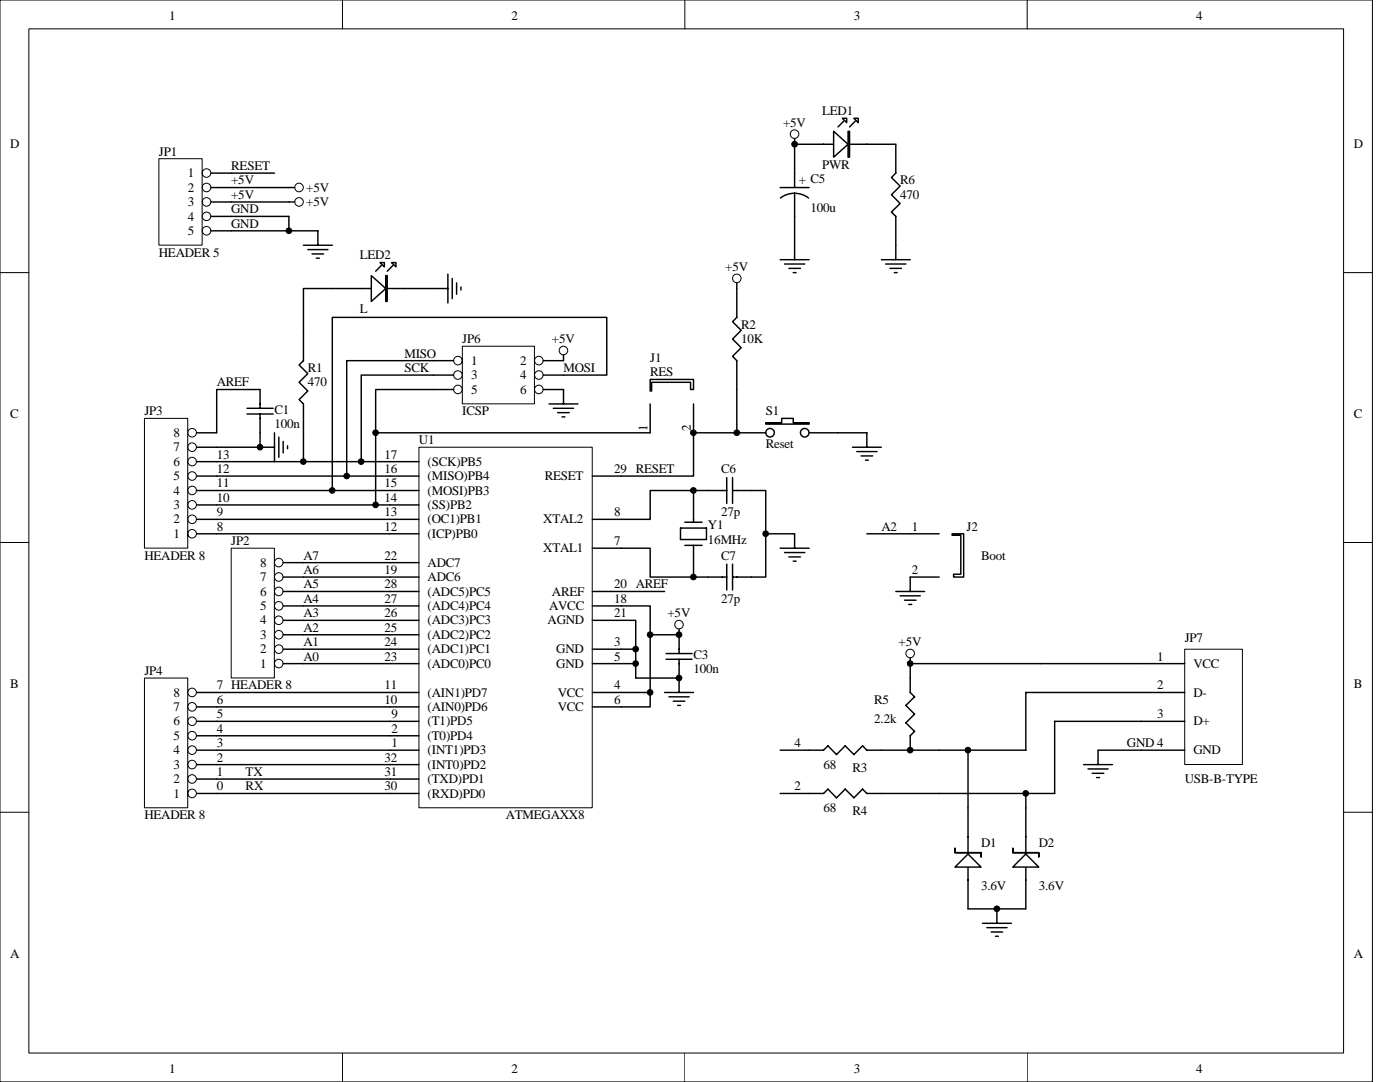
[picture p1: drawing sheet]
<svg xmlns="http://www.w3.org/2000/svg" width="279mm" height="216mm" viewBox="0 0 279 216" stroke-linecap="round" stroke-linejoin="round" font-family="sans-serif">
<g fill="none" stroke="#000" stroke-width=".2">
<path d="M0 0h273.9v215.9h-273.9zM5.8 5.8h262.3v204.3h-262.3zM68.3 0v5.8M136.7 0v5.8M205 0v5.8M0 54.4h5.8M268.2 54.4h5.7M0 108.2h5.8M268.2 108.2h5.7M0 162.1h5.8M268.2 162.1h5.7M68.3 210.1v5.8"/>
<path d="M136.7 210.1v5.8M205 210.1v5.8"/>
</g>
<g fill="none" stroke="#000" stroke-width=".29">
<path d="M138.4 97.9v6.3M145 97.9h-15.2v5.7h-5.8M145 95.3v5.2M146.2 97.9h6.6v17.2h-6.6M146.2 95.3v5.2M124 109.4h5.8v5.7h15.2M124 118h8.6M135.8 105.4h5.2v2.3h-5.2zM136.7 104.2h3.4M136.7 108.8h3.4M138.4 108.8v6.3M145 112.6v5.1"/>
<path d="M146.2 112.6v5.1M152.8 106.5h5.8v2.9M155.7 109.4h5.8M156.6 110.3h4M157.4 111.1h2.3M158.3 112h.6M124 123.8h2.9v11.5h8.6M124 120.9h5.8v5.8h5.7v3.7M132.6 138.2h5.8M132.9 131.6h5.2M132.9 130.4h5.2M133.5 139h4"/>
<path d="M134.4 139.9h2.3M135.5 131.6v6.6M135.2 140.8h.6"/>
</g>
<path d="M28.9 83.5h8.6v25.9h-8.6z" fill="#fff"/>
<g fill="none" stroke="#000" stroke-width=".2">
<path d="M28.8 83.5h8.7v25.9h-8.7z"/>
<circle cx="38.3" cy="86.3" r=".86"/>
<circle cx="38.3" cy="89.2" r=".86"/>
<circle cx="38.3" cy="92.1" r=".86"/>
<circle cx="38.3" cy="97.9" r=".86"/>
<circle cx="38.3" cy="95" r=".86"/>
<circle cx="38.3" cy="103.6" r=".86"/>
<circle cx="38.3" cy="106.5" r=".86"/>
<circle cx="38.3" cy="100.7" r=".86"/>
</g>
<path d="M39.2 97.9h38.7M39.2 95h38.7M39.2 92.1h38.7M39.2 89.2h4M39.2 86.4h4M39.2 106.5h38.7M39.2 103.6h38.7M39.2 100.8h38.7" fill="none" stroke="#000" stroke-width=".29"/>
<path d="M28.9 135.3h8.6v25.9h-8.6z" fill="#fff"/>
<g fill="none" stroke="#000" stroke-width=".2">
<path d="M28.8 135.3h8.7v25.9h-8.7z"/>
<circle cx="38.3" cy="138.2" r=".86"/>
<circle cx="38.3" cy="149.7" r=".86"/>
<circle cx="38.3" cy="152.6" r=".86"/>
<circle cx="38.3" cy="155.4" r=".86"/>
<circle cx="38.3" cy="158.3" r=".86"/>
<circle cx="38.3" cy="141" r=".86"/>
<circle cx="38.3" cy="146.8" r=".86"/>
<circle cx="38.3" cy="143.9" r=".86"/>
</g>
<g fill="none" stroke="#000" stroke-width=".29">
<path d="M60.6 115.1h17.3M60.6 118h17.3M39.2 138.2h38.7M60.6 120.9h17.3M60.6 123.8h17.3M60.6 126.7h17.3M60.6 129.5h17.3M39.2 158.3h38.7M39.2 155.4h38.7M39.2 152.6h38.7M39.2 149.7h38.7M39.2 146.8h38.7"/>
<path d="M39.2 143.9h38.7M39.2 141.1h38.7"/>
</g>
<path d="M92.3 69.1h14.4v11.5h-14.4z" fill="#fff"/>
<g fill="none" stroke="#000" stroke-width=".2">
<path d="M92.3 69.1h14.4v11.5h-14.4z"/>
<circle cx="91.4" cy="74.8" r=".86"/>
<circle cx="91.4" cy="72" r=".86"/>
<circle cx="91.4" cy="77.7" r=".86"/>
<circle cx="107.5" cy="74.8" r=".86"/>
<circle cx="107.5" cy="72" r=".86"/>
<circle cx="107.5" cy="77.7" r=".86"/>
<circle cx="112.4" cy="69.9" r=".86"/>
</g>
<g fill="none" stroke="#000" stroke-width=".29">
<path d="M51.9 77.7v3.8M60.6 66.2v5.8l-.9 .8 1.7 1.7-1.7 1.8 1.7 1.7-1.7 1.7 .9 .9v11.5M86.5 77.7h4M90.5 72h-21.3v23M90.5 74.8h-18.4v17.3M108.4 74.8h12.7v-11.5h-54.8v34.6M108.4 77.7h4.1v2.9M112.5 70.8v1.2h-4.1M43.2 89.2h11.6M49.3 81.5h5.2M49.3 82.6h5.2M51.9 82.6v6.6"/>
<path d="M54.8 86.4v5.7M55.6 87.2v4M56.5 88.1v2.3M57.4 88.9v.6M109.6 80.6h5.7M110.4 81.5h4.1M111.3 82.3h2.3M112.2 83.2h.5M147 86.4h5.8M161.5 86.4h5.7"/>
</g>
<path d="M152.8 84.3h3.2v-.8h2.3v.8h3.2v.3h-8.7z" fill-rule="evenodd" fill="#fff" stroke="#000" stroke-width=".29"/>
<g fill="none" stroke="#000" stroke-width=".29">
<path d="M46.1 34.5h8.7M46.1 37.4h11.6M155.7 37.4h5.8M158.6 38.6l1.4 .2 1.4 .7M158.6 38.6l-1.5 .2-1.4 .7M158.6 27.6v1.2h20.2v5.7l-.9 .9 1.7 1.7-1.7 1.8 1.7 1.7-1.7 1.7 .9 .9v8.6M158.6 31.7v5.7M158.6 38.6v7.5M168.4 24.2l-1.2 1.1M170.7 24.2l-1.2 1.1M46.1 40.3h12.7M46.1 43.2h11.6v2.9"/>
<path d="M46.1 46.1h17.3v2.8M60.6 48.9h5.7M61.4 49.8h4M62.3 50.7h2.3M63.1 51.5h.6M66.3 57.6h-5.7v8.6M86.5 57.6h2.9M89.4 54.7v5.8M90.3 55.6v4M91.1 56.4v2.3M92 57.3v.6M147 56.4v6.9l-.8 .9 1.7 1.7-1.7 1.7 1.7 1.8-1.7 1.7 .8 .9v5.7"/>
<path d="M155.7 51.8h5.8M156.6 52.7h4M157.4 53.6h2.3M158.3 54.4h.6M158.6 48.9v2.9M175.9 51.8h5.8M176.7 52.7h4.1M177.6 53.6h2.3M178.5 54.4h.5M51.9 77.7h-8.7v8.7M167.2 86.4h5.8v2.8M170.1 89.2h5.8"/>
<path d="M171 90.1h4M171.9 91h2.3M172.7 91.8h.6M135.5 125.5v1.2"/>
<circle cx="153.7" cy="86.3" r=".86"/>
<circle cx="160.6" cy="86.3" r=".86"/>
</g>
<g fill="none" stroke="#000" stroke-width=".2">
<circle cx="158.6" cy="26.8" r=".86"/>
<circle cx="59.7" cy="40.3" r=".86"/>
<circle cx="147" cy="55.5" r=".85"/>
<circle cx="135.5" cy="124.6" r=".85"/>
</g>
<g fill="#fff" stroke="#000" stroke-width=".29">
<path d="M166.4 26.2l2.8 2.6-2.8 2.6z"/>
<path d="M170.4 23.6h.9v.9z"/>
<path d="M168.1 23.6h.9v.9z"/>
<path d="M169.2 26.2h.3v5.2h-.3z" fill-rule="evenodd"/>
</g>
<path d="M66.3 57.6h20.2M76.1 53l-1.1 1.1M78.4 53l-1.1 1.1" fill="none" stroke="#000" stroke-width=".29"/>
<g fill="#fff" stroke="#000" stroke-width=".29">
<path d="M74.1 55l2.9 2.6-2.9 2.6z"/>
<path d="M78.1 52.4h.9v.9z"/>
<path d="M75.8 52.4h.9v.9z"/>
<path d="M77 55h.3v5.2h-.3z" fill-rule="evenodd"/>
</g>
<path d="M83.6 89.3h34.6v71.9h-34.6z" fill="#fff"/>
<path d="M83.6 89.2h34.6v72h-34.6z" fill="none" stroke="#000" stroke-width=".2"/>
<g fill="none" stroke="#000" stroke-width=".29">
<path d="M77.9 95h5.7M77.9 97.9h5.7M77.9 92.1h5.7M118.2 95h5.8M77.9 103.6h5.7M77.9 106.5h5.7M77.9 100.8h5.7M77.9 118h5.7M77.9 115.1h5.7M77.9 112.3h5.7M118.2 109.4h5.8M118.2 103.6h5.8"/>
<path d="M118.2 118h5.8M77.9 138.2h5.7M77.9 129.5h5.7M77.9 120.9h5.7M77.9 123.8h5.7M77.9 132.4h5.7M77.9 126.7h5.7M118.2 138.2h5.8M118.2 129.5h5.8M118.2 120.9h5.8M118.2 123.8h5.8M118.2 132.4h5.8"/>
<path d="M77.9 158.3h5.7M77.9 155.4h5.7M77.9 152.6h5.7M77.9 149.7h5.7M77.9 146.8h5.7M77.9 143.9h5.7M77.9 141.1h5.7M118.2 141.1h5.8"/>
</g>
<path d="M46.2 109.4h8.6v25.9h-8.6z" fill="#fff"/>
<g fill="none" stroke="#000" stroke-width=".2">
<path d="M46.1 109.4h8.7v25.9h-8.7z"/>
<circle cx="55.6" cy="112.3" r=".86"/>
<circle cx="55.6" cy="118" r=".86"/>
<circle cx="55.6" cy="115.1" r=".86"/>
<circle cx="55.6" cy="126.6" r=".86"/>
<circle cx="55.6" cy="129.5" r=".86"/>
<circle cx="55.6" cy="132.4" r=".86"/>
<circle cx="55.6" cy="123.8" r=".86"/>
<circle cx="55.6" cy="120.9" r=".86"/>
</g>
<g fill="none" stroke="#000" stroke-width=".29">
<path d="M158.6 28.8v2.9M158.6 46.1v2.8M147 77.7v8.7M56.5 118h4.1M56.5 115.1h4.1M56.5 112.3h21.4M56.5 132.4h21.4M56.5 129.5h4.1M56.5 126.7h4.1M56.5 123.8h4.1M56.5 120.9h4.1M124 132.4h2.9"/>
<path d="M124 129.5h2.9M124 138.2h5.8M129.8 126.7v14.4h-5.8"/>
</g>
<path d="M31.7 31.7h8.6v17.2h-8.6z" fill="#fff"/>
<g fill="none" stroke="#000" stroke-width=".2">
<path d="M31.7 31.7h8.6v17.2h-8.6z"/>
<circle cx="41.2" cy="34.5" r=".86"/>
<circle cx="41.2" cy="37.4" r=".86"/>
<circle cx="59.7" cy="37.4" r=".86"/>
<circle cx="41.2" cy="46" r=".86"/>
<circle cx="41.2" cy="43.2" r=".86"/>
<circle cx="41.2" cy="40.3" r=".86"/>
</g>
<path d="M42.1 34.5h4M42.1 37.4h4M57.7 37.4h1.1M42.1 40.3h4M42.1 43.2h4M42.1 46.1h4M193.2 132.4h34.6M227.8 138.2h-23.1v11.5h-28.8M155.7 149.7h5.8M155.7 158.3h5.8M219.1 149.7h8.7M227.8 143.9h-17.3v14.4h-34.6" fill="none" stroke="#000" stroke-width=".29"/>
<path d="M236.5 129.6h11.4v22.9h-11.4z" fill="#fff"/>
<path d="M236.4 129.5h11.5v23h-11.5z" fill="none" stroke="#000" stroke-width=".2"/>
<g fill="none" stroke="#000" stroke-width=".29">
<path d="M86.5 77.7h-11.5v23.1M129.8 80.6v5.8M138.4 80.6v5.8M193.2 132.4h-11.5v5.8l.8 .8-1.7 1.8 1.7 1.7-1.7 1.7 1.7 1.7-.8 .9v2.9M227.8 132.4h8.6M227.8 138.2h8.6M161.5 149.7h2.9l.8-.9 1.7 1.8 1.8-1.8 1.7 1.8 1.7-1.8 .9 .9h2.9M161.5 158.3h2.9l.8-.8 1.7 1.7 1.8-1.7 1.7 1.7 1.7-1.7 .9 .8h2.9M216.3 152.6h5.7M217.1 153.4h4M218 154.3h2.3M218.8 155.2h.6"/>
<path d="M219.1 149.7v2.9M227.8 143.9h8.6M227.8 149.7h8.6"/>
</g>
<path d="M129.8 75.7h8.6v2h-.6v-1.4h-7.8v1.7h-.2z" fill-rule="evenodd" fill="#fff" stroke="#000" stroke-width=".29"/>
<path d="M75 86.4h54.8M138.4 86.4h8.6M181.7 131.3v1.1M193.2 161.2v20.2" fill="none" stroke="#000" stroke-width=".29"/>
<circle cx="181.6" cy="130.4" r=".86" fill="none" stroke="#000" stroke-width=".2"/>
<g fill="#fff" stroke="#000" stroke-width=".29">
<path d="M193.2 170.4l2.6 2.6h-5.2z"/>
<path d="M190.6 169.3v.8h5.2v.9v-.9h-5.2z" fill-rule="evenodd"/>
</g>
<path d="M204.7 161.2v20.2" fill="none" stroke="#000" stroke-width=".29"/>
<g fill="#fff" stroke="#000" stroke-width=".29">
<path d="M204.7 170.4l2.6 2.6h-5.2z"/>
<path d="M202.1 169.3v.8h5.2v.9v-.9h-5.2z" fill-rule="evenodd"/>
</g>
<path d="M138.4 86.4v8.6h-14.4M181.7 106.5h5.7M181.7 115.1h5.7M193.2 149.7v11.5M204.7 158.3v2.9M193.2 181.4h11.5M196.1 184.2h5.7M196.9 185.1h4.1M197.8 186h2.3M198.7 186.8h.5M198.9 181.4v2.8" fill="none" stroke="#000" stroke-width=".29"/>
<g fill="#000" stroke="#000" stroke-width=".2">
<circle cx="158.6" cy="28.8" r=".57"/>
<circle cx="57.7" cy="46" r=".57"/>
<circle cx="51.9" cy="89.2" r=".57"/>
<circle cx="60.5" cy="92.1" r=".57"/>
<circle cx="66.3" cy="97.9" r=".57"/>
<circle cx="69.2" cy="95" r=".57"/>
<circle cx="72.1" cy="92.1" r=".57"/>
<circle cx="75" cy="86.3" r=".57"/>
<circle cx="138.4" cy="86.3" r=".57"/>
<circle cx="138.4" cy="97.9" r=".57"/>
<circle cx="147" cy="86.3" r=".57"/>
<circle cx="75" cy="100.7" r=".57"/>
<circle cx="138.4" cy="115.1" r=".57"/>
<circle cx="152.8" cy="106.5" r=".57"/>
<circle cx="126.9" cy="129.5" r=".57"/>
<circle cx="126.9" cy="132.4" r=".57"/>
<circle cx="129.7" cy="126.6" r=".57"/>
<circle cx="129.7" cy="138.2" r=".57"/>
<circle cx="135.5" cy="126.6" r=".57"/>
<circle cx="135.5" cy="135.3" r=".57"/>
<circle cx="181.6" cy="132.4" r=".57"/>
<circle cx="181.6" cy="149.7" r=".57"/>
<circle cx="193.2" cy="149.7" r=".57"/>
<circle cx="204.7" cy="158.3" r=".57"/>
<circle cx="198.9" cy="181.3" r=".57"/>
</g>
<path d="M190 106.5h2.3v8.6h-2v-.5h1.4v-7.8h-1.7z" fill-rule="evenodd" fill="#fff" stroke="#000" stroke-width=".29"/>
<path d="M173 106.5h8.7M178.8 118h5.7M179.6 118.9h4.1M180.5 119.8h2.3M181.7 115.1v2.9M181.4 120.6h.5" fill="none" stroke="#000" stroke-width=".29"/>
<g font-size="2.6">
<text x="33.7" y="4">1</text>
<text x="102.1" y="4">2</text>
<text x="170.4" y="4">3</text>
<text x="238.7" y="4">4</text>
<text x="164.1" y="23">LED1</text>
<text x="2" y="29.6">D</text>
<text x="156.3" y="25.3">+5V</text>
<text x="270.2" y="29.6">D</text>
<text x="31.7" y="31.1">JP1</text>
<text x="37.5" y="35.4">1</text>
<text x="46.1" y="33.9">RESET</text>
<text x="164.1" y="33.6">PWR</text>
<text x="37.5" y="38.2">2</text>
<text x="37.5" y="41.1">3</text>
<text x="46.1" y="39.7">+5V</text>
<text x="46.1" y="36.8">+5V</text>
<text x="61.1" y="41.1">+5V</text>
<text x="61.1" y="38.2">+5V</text>
<text x="159.4" y="36.8">+ C5</text>
<text x="179.6" y="36.8">R6</text>
<text x="179.6" y="39.7">470</text>
<text x="37.5" y="44">4</text>
<text x="37.5" y="46.9">5</text>
<text x="46.1" y="42.6">GND</text>
<text x="46.1" y="45.4">GND</text>
<text x="161.8" y="42.3">100u</text>
<text x="31.7" y="51.2">HEADER 5</text>
<text x="71.8" y="51.8">LED2</text>
<text x="144.7" y="54.1">+5V</text>
<text x="71.8" y="62.4">L</text>
<text x="147.9" y="65.6">R2</text>
<text x="80.7" y="71.4">MISO</text>
<text x="92.3" y="68.5">JP6</text>
<text x="110.2" y="68.5">+5V</text>
<text x="147.9" y="68.5">10K</text>
<text x="43.2" y="77.1">AREF</text>
<text x="61.4" y="74.2">R1</text>
<text x="61.4" y="77.1">470</text>
<text x="80.7" y="74.2">SCK</text>
<text x="94" y="72.8">1</text>
<text x="94" y="75.7">3</text>
<text x="103.8" y="72.8">2</text>
<text x="103.8" y="75.7">4</text>
<text x="112.5" y="74.2">MOSI</text>
<text x="129.8" y="72.2">J1</text>
<text x="129.8" y="75.1">RES</text>
<text x="2" y="83.4">C</text>
<text x="28.8" y="82.9">JP3</text>
<text x="54.8" y="82.6">C1</text>
<text x="92.3" y="82.9">ICSP</text>
<text x="94" y="78.5">5</text>
<text x="103.8" y="78.5">6</text>
<text x="152.8" y="82.9">S1</text>
<text x="270.2" y="83.4">C</text>
<text x="34.6" y="87.2">8</text>
<text x="54.8" y="85.4">100n</text>
<text x="83.6" y="88.6">U1</text>
<text x="129.2" y="86.1" transform="rotate(-90 129.2 86.1)">1</text>
<text x="137.9" y="86.1" transform="rotate(-90 137.9 86.1)">2</text>
<text x="152.8" y="89.5">Reset</text>
<text x="34.6" y="95.8">5</text>
<text x="34.6" y="92.9">6</text>
<text x="34.6" y="90.1">7</text>
<text x="43.2" y="94.4">12</text>
<text x="43.2" y="91.5">13</text>
<text x="76.7" y="94.4">16</text>
<text x="76.7" y="91.5">17</text>
<text x="85.3" y="95.8">(MISO)PB4</text>
<text x="85.3" y="92.9">(SCK)PB5</text>
<text x="108.7" y="95.8">RESET</text>
<text x="122.6" y="94.4">29 RESET</text>
<text x="143.9" y="94.4">C6</text>
<text x="34.6" y="101.6">3</text>
<text x="34.6" y="98.7">4</text>
<text x="43.2" y="100.1">10</text>
<text x="43.2" y="97.3">11</text>
<text x="76.7" y="100.1">14</text>
<text x="76.7" y="97.3">15</text>
<text x="85.3" y="101.6">(SS)PB2</text>
<text x="85.3" y="98.7">(MOSI)PB3</text>
<text x="34.6" y="107.3">1</text>
<text x="34.6" y="104.5">2</text>
<text x="43.2" y="105.9">8</text>
<text x="43.2" y="103">9</text>
<text x="76.7" y="105.9">12</text>
<text x="76.7" y="103">13</text>
<text x="85.3" y="107.3">(ICP)PB0</text>
<text x="85.3" y="104.5">(OC1)PB1</text>
<text x="108.4" y="104.5">XTAL2</text>
<text x="122.6" y="103">8</text>
<text x="141.3" y="105.6">Y1</text>
<text x="143.9" y="103">27p</text>
<text x="175.9" y="105.9">A2</text>
<text x="181.9" y="105.9">1</text>
<text x="192.9" y="105.9">J2</text>
<text x="28.8" y="111.7">HEADER 8</text>
<text x="46.1" y="108.8">JP2</text>
<text x="51.9" y="113.1">8</text>
<text x="60.6" y="111.7">A7</text>
<text x="76.7" y="111.7">22</text>
<text x="85.3" y="113.1">ADC7</text>
<text x="108.4" y="110.2">XTAL1</text>
<text x="122.6" y="108.8">7</text>
<text x="141.3" y="108.5">16MHz</text>
<text x="143.9" y="111.7">C7</text>
<text x="195.8" y="111.7">Boot</text>
<text x="51.9" y="118.9">6</text>
<text x="51.9" y="116">7</text>
<text x="60.6" y="117.4">A5</text>
<text x="60.6" y="114.5">A6</text>
<text x="76.7" y="117.4">28</text>
<text x="76.7" y="114.5">19</text>
<text x="85.3" y="118.9">(ADC5)PC5</text>
<text x="85.3" y="116">ADC6</text>
<text x="110.2" y="118.9">AREF</text>
<text x="122.6" y="117.4">20 AREF</text>
<text x="181.9" y="114.5">2</text>
<text x="51.9" y="124.6">4</text>
<text x="51.9" y="121.7">5</text>
<text x="60.6" y="123.2">A3</text>
<text x="60.6" y="120.3">A4</text>
<text x="76.7" y="123.2">26</text>
<text x="76.7" y="120.3">27</text>
<text x="85.3" y="124.6">(ADC3)PC3</text>
<text x="85.3" y="121.7">(ADC4)PC4</text>
<text x="109.3" y="124.6">AGND</text>
<text x="109.6" y="121.7">AVCC</text>
<text x="122.6" y="120.3">18</text>
<text x="122.6" y="123.2">21</text>
<text x="133.2" y="123.2">+5V</text>
<text x="143.9" y="120.3">27p</text>
<text x="51.9" y="130.4">2</text>
<text x="51.9" y="127.5">3</text>
<text x="60.6" y="131.8">A0</text>
<text x="60.6" y="128.9">A1</text>
<text x="60.6" y="126">A2</text>
<text x="76.7" y="131.8">23</text>
<text x="76.7" y="128.9">24</text>
<text x="76.7" y="126">25</text>
<text x="85.3" y="130.4">(ADC1)PC1</text>
<text x="85.3" y="127.5">(ADC2)PC2</text>
<text x="111" y="130.4">GND</text>
<text x="122.6" y="128.9">3</text>
<text x="122.6" y="131.8">5</text>
<text x="138.4" y="131.5">C3</text>
<text x="179.3" y="128.9">+5V</text>
<text x="230.9" y="131.8">1</text>
<text x="236.4" y="128.1">JP7</text>
<text x="2" y="137.3">B</text>
<text x="28.8" y="134.7">JP4</text>
<text x="43.2" y="137.6">7 HEADER 8</text>
<text x="51.9" y="133.2">1</text>
<text x="76.7" y="137.6">11</text>
<text x="85.3" y="133.2">(ADC0)PC0</text>
<text x="111" y="133.2">GND</text>
<text x="122.6" y="137.6">4</text>
<text x="138.4" y="134.4">100n</text>
<text x="230.9" y="137.6">2</text>
<text x="238.2" y="133.2">VCC</text>
<text x="270.2" y="137.3">B</text>
<text x="34.6" y="141.9">7</text>
<text x="34.6" y="139">8</text>
<text x="43.2" y="143.3">5</text>
<text x="43.2" y="140.4">6</text>
<text x="76.7" y="140.4">10</text>
<text x="78.1" y="143.3">9</text>
<text x="85.3" y="141.9">(AIN0)PD6</text>
<text x="85.3" y="139">(AIN1)PD7</text>
<text x="111.3" y="139">VCC</text>
<text x="111.3" y="141.9">VCC</text>
<text x="122.6" y="140.4">6</text>
<text x="174.5" y="140.4">R5</text>
<text x="230.9" y="143.3">3</text>
<text x="238.2" y="139">D-</text>
<text x="34.6" y="147.6">5</text>
<text x="34.6" y="144.8">6</text>
<text x="43.2" y="149.1">3</text>
<text x="43.2" y="146.2">4</text>
<text x="78.1" y="149.1">1</text>
<text x="78.1" y="146.2">2</text>
<text x="85.3" y="147.6">(T0)PD4</text>
<text x="85.3" y="144.8">(T1)PD5</text>
<text x="158.6" y="149.1">4</text>
<text x="174.5" y="144.2">2.2k</text>
<text x="224.9" y="149.1">GND 4</text>
<text x="238.2" y="144.8">D+</text>
<text x="34.6" y="153.4">3</text>
<text x="34.6" y="150.5">4</text>
<text x="43.2" y="154.8">1</text>
<text x="43.2" y="152">2</text>
<text x="49" y="154.8">TX</text>
<text x="76.7" y="154.8">31</text>
<text x="76.7" y="152">32</text>
<text x="85.3" y="153.4">(INT0)PD2</text>
<text x="85.3" y="150.5">(INT1)PD3</text>
<text x="164.4" y="153.4">68</text>
<text x="170.1" y="154">R3</text>
<text x="238.2" y="150.5">GND</text>
<text x="34.6" y="159.2">1</text>
<text x="34.6" y="156.3">2</text>
<text x="43.2" y="157.7">0</text>
<text x="49" y="157.7">RX</text>
<text x="76.7" y="157.7">30</text>
<text x="85.3" y="159.2">(RXD)PD0</text>
<text x="85.3" y="156.3">(TXD)PD1</text>
<text x="158.6" y="157.7">2</text>
<text x="236.4" y="156.3">USB-B-TYPE</text>
<text x="28.8" y="163.5">HEADER 8</text>
<text x="100.9" y="163.5">ATMEGAXX8</text>
<text x="164.4" y="162">68</text>
<text x="170.1" y="162.6">R4</text>
<text x="195.8" y="168.9">D1</text>
<text x="207.3" y="168.9">D2</text>
<text x="195.8" y="177.6">3.6V</text>
<text x="207.3" y="177.6">3.6V</text>
<text x="2" y="191.1">A</text>
<text x="270.2" y="191.1">A</text>
<text x="33.7" y="214.1">1</text>
<text x="102.1" y="214.1">2</text>
<text x="170.4" y="214.1">3</text>
<text x="238.7" y="214.1">4</text>
</g>
</svg>
